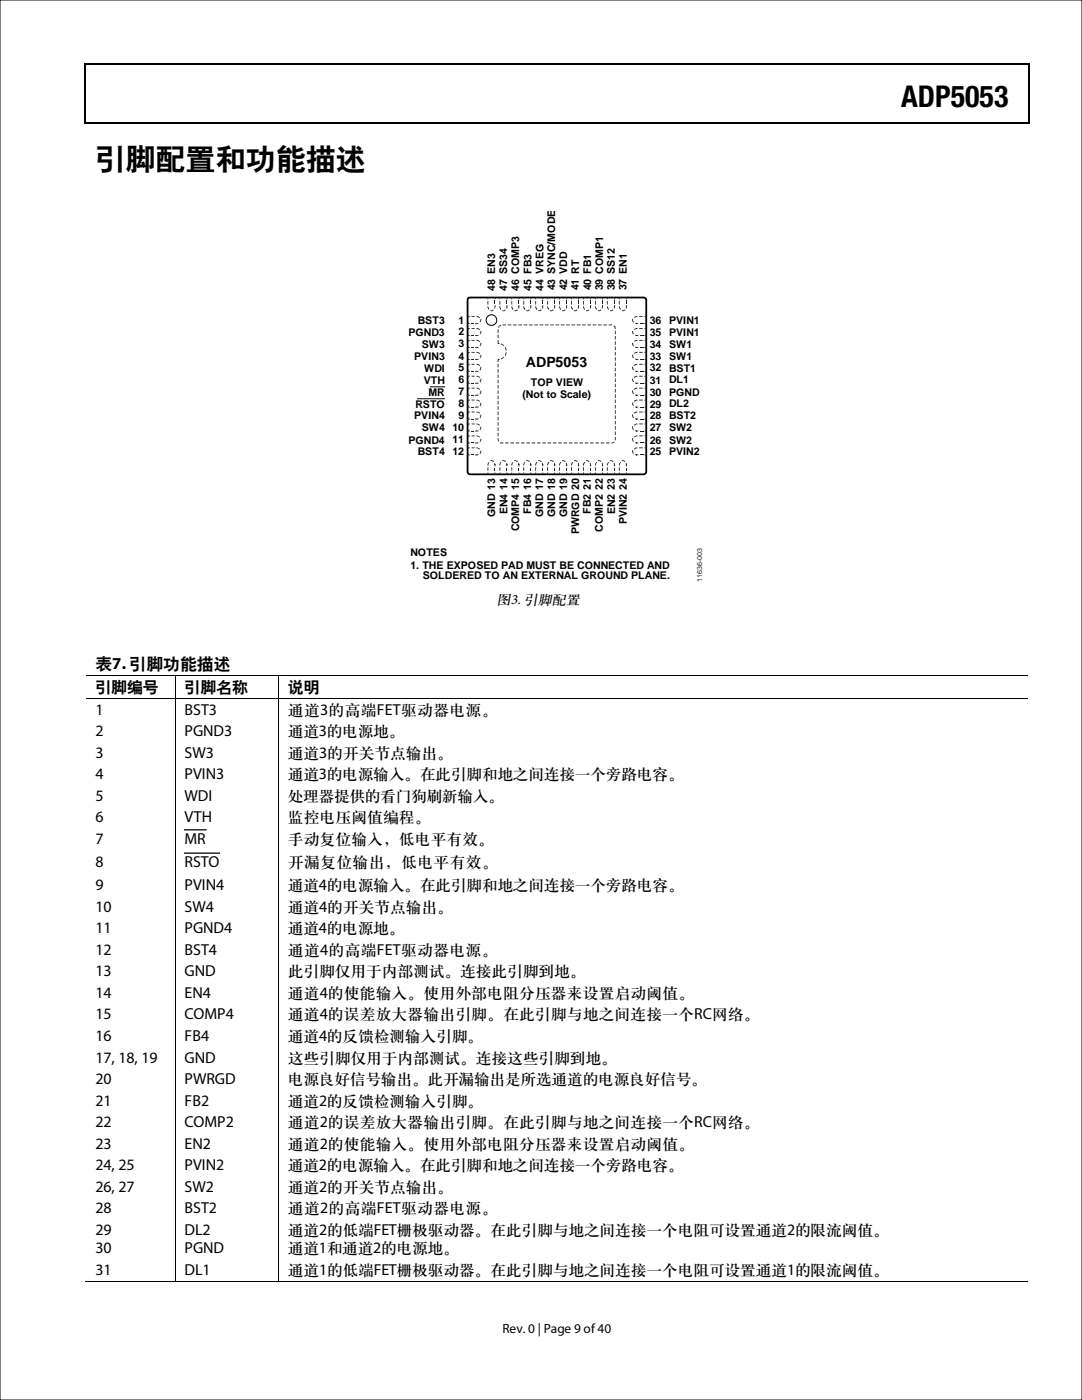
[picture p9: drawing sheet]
<svg xmlns="http://www.w3.org/2000/svg" width="216mm" height="279mm" viewBox="0 0 216 279" stroke-linecap="round" stroke-linejoin="round" font-family="sans-serif">
<path d="M16.9 12.7h.2v1h-.2zM16.9 12.7h.2v.3h-.2zM82.5 12.7h.3v.3h-.3zM205.1 12.7h.3v1h-.3zM205.1 12.7h.3v.3h-.3zM16.9 24.4h.2v.2h-.2zM82.3 24.4h.2v.2h-.2zM205.1 24.4h.3v.2h-.3z" fill="#000"/>
<path d="M17 13.7v10.7M17.1 12.8h65.4M82.8 12.8h122.3M205.2 13.7v10.7M17.1 24.5h188" fill="none" stroke="#000" stroke-width=".25"/>
<path d="M93.4 59.6l.4-.2h34.6l.5 .2v34.8l-.5 .3-34.9-.1-.2-.5z" fill="none" stroke="#000" stroke-width=".35"/>
<g fill="#231f20">
<path d="M98.4 59.3h.5v.4h-.2v-.2h-.3z"/>
<path d="M98.7 60h.2v.6h-.2z"/>
<path d="M98.7 60.9h.2v.3h-.2h.2l-.1 .4-.2-.1 .1-.3h.2h-.2z"/>
<path d="M97.3 59.3h.4v.2h-.3v.2h-.1z"/>
<path d="M100.8 59.3h.4v.4h-.1v-.2h-.3z"/>
<path d="M101.1 60h.1v.6h-.1z"/>
<path d="M101.1 60.9h.1v.3h-.1h.1v.4l-.2-.1 .1-.3h.1h-.1z"/>
<path d="M99.7 59.3h.4v.2h-.3v.2h-.1z"/>
<path d="M103.2 59.3h.4v.4h-.2v-.2h-.2z"/>
<path d="M103.4 60h.2v.6h-.2z"/>
<path d="M103.4 60.9h.2v.3h-.2h.2l-.1 .4-.1-.1v-.3h.2h-.2z"/>
<path d="M102 59.3h.5v.2h-.3v.2h-.2z"/>
<path d="M105.6 59.3h.4v.4h-.2v-.2h-.2z"/>
<path d="M105.8 60h.2v.6h-.2z"/>
<path d="M105.8 60.9h.2v.3h-.2h.2l-.1 .4-.2-.1 .1-.3h.2h-.2z"/>
<path d="M104.4 59.3h.5v.2h-.3v.2h-.2z"/>
<path d="M107.9 59.3h.5v.4h-.2v-.2h-.3z"/>
<path d="M108.2 60h.2v.6h-.2z"/>
<path d="M108.2 60.9h.2v.3h-.2h.2l-.1 .4-.2-.1 .1-.3h.2h-.2z"/>
<path d="M106.8 59.3h.4v.2h-.2v.2h-.2z"/>
<path d="M110.3 59.3h.5v.4h-.2v-.2h-.3z"/>
<path d="M110.6 60h.2v.6h-.2z"/>
<path d="M110.6 60.9h.2v.3h-.2h.2l-.1 .4-.2-.1 .1-.3h.2h-.2z"/>
<path d="M109.2 59.3h.4v.2h-.2v.2h-.2z"/>
<path d="M112.7 59.3h.5v.4h-.2v-.2h-.3z"/>
<path d="M113 60h.2v.6h-.2z"/>
<path d="M113 60.9h.2v.3h-.2h.2l-.1 .4-.2-.1 .1-.3h.2h-.2z"/>
<path d="M111.6 59.3h.4v.2h-.3v.2h-.1z"/>
<path d="M115.1 59.3h.4v.4h-.1v-.2h-.3z"/>
<path d="M115.4 60h.1v.6h-.1z"/>
<path d="M115.4 60.9h.1v.3h-.1h.1v.4l-.2-.1 .1-.3h.1h-.1z"/>
<path d="M114 59.3h.4v.2h-.3v.2h-.1z"/>
<path d="M117.5 59.3h.4v.4h-.2v-.2h-.2z"/>
<path d="M117.7 60h.2v.6h-.2z"/>
<path d="M117.7 60.9h.2v.3h-.2h.2l-.1 .4-.1-.1v-.3h.2h-.2z"/>
<path d="M116.3 59.3h.5v.2h-.3v.2h-.2z"/>
<path d="M119.9 59.3h.4v.4h-.2v-.2h-.2z"/>
<path d="M120.1 60h.2v.6h-.2z"/>
<path d="M120.1 60.9h.2v.3h-.2h.2l-.1 .4-.2-.1 .1-.3h.2h-.2z"/>
<path d="M118.7 59.3h.5v.2h-.3v.2h-.2z"/>
<path d="M122.2 59.3h.5v.4h-.2v-.2h-.3z"/>
<path d="M122.5 60h.2v.6h-.2z"/>
<path d="M122.5 60.9h.2v.3h-.2h.2l-.1 .4-.2-.1 .1-.3h.2h-.2z"/>
<path d="M121.1 59.3h.4v.2h-.2v.2h-.2z"/>
<path d="M124.6 59.3h.5v.4h-.2v-.2h-.3z"/>
<path d="M124.9 60h.2v.6h-.2z"/>
<path d="M124.9 60.9h.2v.3h-.2h.2l-.1 .4-.2-.1 .1-.3h.2h-.2z"/>
<path d="M123.5 59.3h.4v.2h-.2v.2h-.2z"/>
<path d="M98.4 94.6h.3v-.3h.2v.5h-.5z"/>
<path d="M98.7 93.4h.2v.6h-.2z"/>
<path d="M98.6 92.5l.2-.1 .1 .4h-.2l.2-.1v.4h-.2v-.4h.2l-.2 .1z"/>
<path d="M97.3 94.3h.1v.3h.3v.2h-.4z"/>
<path d="M100.8 94.6h.3v-.3h.1v.5h-.4z"/>
<path d="M101.1 93.4h.1v.6h-.1z"/>
<path d="M101 92.5l.2-.1v.4h-.1l.1-.1v.4h-.1v-.4h.1l-.1 .1z"/>
<path d="M99.7 94.3h.1v.3h.3v.2h-.4z"/>
<path d="M103.2 94.6h.2v-.3h.2v.5h-.4z"/>
<path d="M103.4 93.4h.2v.6h-.2z"/>
<path d="M103.4 92.5l.1-.1 .1 .4h-.2l.2-.1v.4h-.2v-.4h.2l-.2 .1z"/>
<path d="M102 94.3h.2v.3h.3v.2h-.5z"/>
<path d="M105.6 94.6h.2v-.3h.2v.5h-.4z"/>
<path d="M105.8 93.4h.2v.6h-.2z"/>
<path d="M105.7 92.5l.2-.1 .1 .4h-.2l.2-.1v.4h-.2v-.4h.2l-.2 .1z"/>
<path d="M104.4 94.3h.2v.3h.3v.2h-.5z"/>
<path d="M107.9 94.6h.3v-.3h.2v.5h-.5z"/>
<path d="M108.2 93.4h.2v.6h-.2z"/>
<path d="M108.1 92.5l.2-.1 .1 .4h-.2l.2-.1v.4h-.2v-.4h.2l-.2 .1z"/>
<path d="M106.8 94.3h.2v.3h.2v.2h-.4z"/>
<path d="M110.3 94.6h.3v-.3h.2v.5h-.5z"/>
<path d="M110.6 93.4h.2v.6h-.2z"/>
<path d="M110.5 92.5l.2-.1 .1 .4h-.2l.2-.1v.4h-.2v-.4h.2l-.2 .1z"/>
<path d="M109.2 94.3h.2v.3h.2v.2h-.4z"/>
<path d="M112.7 94.6h.3v-.3h.2v.5h-.5z"/>
<path d="M113 93.4h.2v.6h-.2z"/>
<path d="M112.9 92.5l.2-.1 .1 .4h-.2l.2-.1v.4h-.2v-.4h.2l-.2 .1z"/>
<path d="M111.6 94.3h.1v.3h.3v.2h-.4z"/>
<path d="M115.1 94.6h.3v-.3h.1v.5h-.4z"/>
<path d="M115.4 93.4h.1v.6h-.1z"/>
<path d="M115.3 92.5l.2-.1v.4h-.1l.1-.1v.4h-.1v-.4h.1l-.1 .1z"/>
<path d="M114 94.3h.1v.3h.3v.2h-.4z"/>
<path d="M117.5 94.6h.2v-.3h.2v.5h-.4z"/>
<path d="M117.7 93.4h.2v.6h-.2z"/>
<path d="M117.7 92.5l.1-.1 .1 .4h-.2l.2-.1v.4h-.2v-.4h.2l-.2 .1z"/>
<path d="M116.3 94.3h.2v.3h.3v.2h-.5z"/>
<path d="M119.9 94.6h.2v-.3h.2v.5h-.4z"/>
<path d="M120.1 93.4h.2v.6h-.2z"/>
<path d="M120 92.5l.2-.1 .1 .4h-.2l.2-.1v.4h-.2v-.4h.2l-.2 .1z"/>
<path d="M118.7 94.3h.2v.3h.3v.2h-.5z"/>
<path d="M122.2 94.6h.3v-.3h.2v.5h-.5z"/>
<path d="M122.5 93.4h.2v.6h-.2z"/>
<path d="M122.4 92.5l.2-.1 .1 .4h-.2l.2-.1v.4h-.2v-.4h.2l-.2 .1z"/>
<path d="M121.1 94.3h.2v.3h.2v.2h-.4z"/>
<path d="M124.6 94.6h.3v-.3h.2v.5h-.5z"/>
<path d="M124.9 93.4h.2v.6h-.2z"/>
<path d="M124.8 92.5l.2-.1 .1 .4h-.2l.2-.1v.4h-.2v-.4h.2l-.2 .1z"/>
<path d="M123.5 94.3h.2v.3h.2v.2h-.4z"/>
<path d="M128.6 64.5h.3v-.3h.1v.5h-.4z"/>
<path d="M127.7 64.5h.6v.2h-.6z"/>
<path d="M126.7 64.4l.4 .1-.1 .2v-.2h.4v.2h-.4l.1-.2v.2l-.4-.1z"/>
<path d="M128.6 63.1h.4v.4h-.1v-.2h-.3z"/>
<path d="M128.6 66.9h.3v-.3h.1v.5h-.4z"/>
<path d="M127.7 66.9h.6v.2h-.6z"/>
<path d="M126.7 66.8l.4 .1-.1 .2v-.2h.4v.2h-.4l.1-.2v.2l-.2-.1z"/>
<path d="M128.6 65.5h.4v.4h-.1v-.3h-.3z"/>
<path d="M128.6 69.3h.3v-.3h.1v.4h-.4z"/>
<path d="M127.7 69.3h.6v.1h-.6z"/>
<path d="M126.7 69.2l.4 .1-.1 .1v-.1h.4v.1h-.4l.1-.1v.1h-.2z"/>
<path d="M128.6 67.8h.4v.5h-.1v-.3h-.3z"/>
<path d="M128.6 71.6h.3v-.2h.1v.4h-.4z"/>
<path d="M127.7 71.6h.6v.2h-.6z"/>
<path d="M126.7 71.6h.4l-.1 .2v-.2h.4v.2h-.4l.1-.2v.2h-.2z"/>
<path d="M128.6 70.2h.4v.5h-.1v-.3h-.3z"/>
<path d="M128.6 74h.3v-.2h.1v.4h-.4z"/>
<path d="M127.7 74h.6v.2h-.6z"/>
<path d="M126.7 73.9l.4 .1-.1 .2v-.2h.4v.2h-.4l.1-.2v.2h-.2z"/>
<path d="M128.6 72.6h.4v.5h-.1v-.3h-.3z"/>
<path d="M128.6 76.4h.3v-.3h.1v.5h-.4z"/>
<path d="M127.7 76.4h.6v.2h-.6z"/>
<path d="M126.7 76.3l.4 .1-.1 .2v-.2h.4v.2h-.4l.1-.2v.2h-.2z"/>
<path d="M128.6 75h.4v.4h-.1v-.2h-.3z"/>
<path d="M128.6 78.8h.3v-.3h.1v.5h-.4z"/>
<path d="M127.7 78.8h.6v.2h-.6z"/>
<path d="M126.7 78.7l.4 .1-.1 .2v-.2h.4v.2h-.4l.1-.2v.2h-.2z"/>
<path d="M128.6 77.4h.4v.4h-.1v-.2h-.3z"/>
<path d="M128.6 81.2h.3v-.3h.1v.4h-.4z"/>
<path d="M127.7 81.2h.6v.1h-.6z"/>
<path d="M126.7 81.1l.4 .1-.1 .1v-.1h.4v.1h-.4l.1-.1v.1h-.2z"/>
<path d="M128.6 79.8h.4v.4h-.1v-.3h-.3z"/>
<path d="M128.6 83.5h.3v-.2h.1v.4h-.4z"/>
<path d="M127.7 83.5h.6v.2h-.6z"/>
<path d="M126.7 83.5h.4l-.1 .2v-.2h.4v.2h-.4l.1-.2v.2h-.2z"/>
<path d="M128.6 82.1h.4v.5h-.1v-.3h-.3z"/>
<path d="M128.6 85.9h.3v-.2h.1v.4h-.4z"/>
<path d="M127.7 85.9h.6v.2h-.6z"/>
<path d="M126.7 85.8l.4 .1-.1 .2v-.2h.4v.2h-.4l.1-.2v.2h-.2z"/>
<path d="M128.6 84.5h.4v.5h-.1v-.3h-.3z"/>
<path d="M128.6 88.3h.3v-.3h.1v.5h-.4z"/>
<path d="M127.7 88.3h.6v.2h-.6z"/>
<path d="M126.7 88.2l.4 .1-.1 .2v-.2h.4v.2h-.4l.1-.2v.2h-.2z"/>
<path d="M128.6 86.9h.4v.4h-.1v-.2h-.3z"/>
<path d="M128.6 90.7h.3v-.3h.1v.5h-.4z"/>
<path d="M127.7 90.7h.6v.2h-.6z"/>
<path d="M126.7 90.6l.4 .1-.1 .2v-.2h.4v.2h-.4l.1-.2v.2h-.2z"/>
<path d="M128.6 89.3h.4v.4h-.1v-.2h-.3z"/>
<path d="M93.3 64.2h.2v.3h.2v.2h-.4z"/>
<path d="M94 64.5h.5v.2h-.5z"/>
<path d="M94.8 64.5h.4v.2v-.2l.2-.1 .1 .2-.3 .1v-.2v.2h-.4z"/>
<path d="M93.3 63.1h.4v.2h-.2v.2h-.2z"/>
<path d="M93.3 66.6h.2v.3h.2v.2h-.4z"/>
<path d="M94 66.9h.5v.2h-.5z"/>
<path d="M94.8 66.9h.4v.2v-.2l.2-.1 .1 .2-.3 .1v-.2v.2h-.4z"/>
<path d="M93.3 65.5h.4v.1h-.2v.3h-.2z"/>
<path d="M93.3 69h.2v.3h.2v.1h-.4z"/>
<path d="M94 69.3h.5v.1h-.5z"/>
<path d="M94.8 69.3h.4v.1v-.1l.2-.1 .1 .1-.3 .1v-.1v.1h-.4z"/>
<path d="M93.3 67.8h.4v.2h-.2v.3h-.2z"/>
<path d="M93.3 71.4h.2v.2h.2v.2h-.4z"/>
<path d="M94 71.6h.5v.2h-.5z"/>
<path d="M94.8 71.6h.4v.2v-.2h.2l.1 .1-.3 .1v-.2v.2h-.4z"/>
<path d="M93.3 70.2h.4v.2h-.2v.3h-.2z"/>
<path d="M93.3 73.8h.2v.2h.2v.2h-.4z"/>
<path d="M94 74h.5v.2h-.5z"/>
<path d="M94.8 74h.4v.2v-.2l.2-.1 .1 .2-.3 .1v-.2v.2h-.4z"/>
<path d="M93.3 72.6h.4v.2h-.2v.3h-.2z"/>
<path d="M93.3 76.1h.2v.3h.2v.2h-.4z"/>
<path d="M94 76.4h.5v.2h-.5z"/>
<path d="M94.8 76.4h.4v.2v-.2l.2-.1 .1 .2-.3 .1v-.2v.2h-.4z"/>
<path d="M93.3 75h.4v.2h-.2v.2h-.2z"/>
<path d="M93.3 78.5h.2v.3h.2v.2h-.4z"/>
<path d="M94 78.8h.5v.2h-.5z"/>
<path d="M94.8 78.8h.4v.2v-.2l.2-.1 .1 .2-.3 .1v-.2v.2h-.4z"/>
<path d="M93.3 77.4h.4v.2h-.2v.2h-.2z"/>
<path d="M93.3 80.9h.2v.3h.2v.1h-.4z"/>
<path d="M94 81.2h.5v.1h-.5z"/>
<path d="M94.8 81.2h.4v.1v-.1l.2-.1 .1 .2h-.3v-.1v.1h-.4z"/>
<path d="M93.3 79.8h.4v.1h-.2v.3h-.2z"/>
<path d="M93.3 83.3h.2v.2h.2v.2h-.4z"/>
<path d="M94 83.5h.5v.2h-.5z"/>
<path d="M94.8 83.5h.4v.2v-.2h.2l.1 .1-.3 .1v-.2v.2h-.4z"/>
<path d="M93.3 82.1h.4v.2h-.2v.3h-.2z"/>
<path d="M93.3 85.7h.2v.2h.2v.2h-.4z"/>
<path d="M94 85.9h.5v.2h-.5z"/>
<path d="M94.8 85.9h.4v.2v-.2l.2-.1 .1 .2-.3 .1v-.2v.2h-.4z"/>
<path d="M93.3 84.5h.4v.2h-.2v.3h-.2z"/>
<path d="M93.3 88h.2v.3h.2v.2h-.4z"/>
<path d="M94 88.3h.5v.2h-.5z"/>
<path d="M94.8 88.3h.4v.2v-.2l.2-.1 .1 .2-.3 .1v-.2v.2h-.4z"/>
<path d="M93.3 86.9h.4v.2h-.2v.2h-.2z"/>
<path d="M93.3 90.4h.2v.3h.2v.2h-.4z"/>
<path d="M94 90.7h.5v.2h-.5z"/>
<path d="M94.8 90.7h.4v.2v-.2l.2-.1 .1 .2-.3 .1v-.2v.2h-.4z"/>
<path d="M93.3 89.3h.4v.2h-.2v.2h-.2z"/>
<path d="M97.3 60.1v.7h.1v-.7zM97.3 61.1l.2 .7 .1-.1-.2-.5v-.1zM97.8 62l.4 .1 .3-.3h-.1z"/>
<path d="M99.7 60.1v.7h.1v-.7zM99.7 61.1l.2 .7 .1-.1-.3-.5 .1-.1zM100.3 61.9l-.1 .1 .2 .1 .5-.3h-.1z"/>
<path d="M102 60.1v.7h.2v-.7zM102 61.1l.3 .7 .2-.1-.4-.5 .1-.1zM102.6 62l.4 .1 .4-.3h-.2z"/>
<path d="M104.4 60.1v.7h.2v-.7zM104.4 61.1l.3 .7 .2-.1-.4-.5 .1-.1zM105 61.9l-.1 .1 .3 .1 .5-.3h-.1z"/>
<path d="M106.8 60.1v.7h.2v-.7zM106.8 61.1l.3 .7 .1-.1-.3-.5 .1-.1zM107.4 61.9l-.1 .1 .3 .1 .5-.3h-.2z"/>
<path d="M109.2 60.1v.7h.2v-.7zM109.2 61.1l.2 .7 .2-.1-.3-.5 .1-.1zM109.8 61.9l-.1 .1 .3 .1 .5-.3h-.2z"/>
<path d="M111.6 60.1v.7h.1v-.7zM111.6 61.1l.2 .7 .2-.1-.3-.5v-.1zM112.1 62l.4 .1 .4-.3h-.2z"/>
<path d="M114 60.1v.7h.1v-.7zM114 61.1l.2 .7 .2-.1-.4-.5 .1-.1zM114.5 62l.4 .1 .4-.3h-.2z"/>
<path d="M116.3 60.1v.7h.2v-.7zM116.3 61.1l.3 .7 .2-.1-.4-.5 .1-.1zM117 61.9l-.1 .1 .2 .1 .6-.3h-.2z"/>
<path d="M118.7 60.1v.7h.2v-.7zM118.7 61.1l.3 .7 .2-.1-.4-.5 .1-.1zM119.3 61.9l-.1 .1 .3 .1 .5-.3h-.1z"/>
<path d="M121.1 60.1v.7h.2v-.7zM121.1 61.1l.3 .7 .1-.1-.3-.5 .1-.1zM121.7 61.9l.2 .2 .5-.3h-.2z"/>
<path d="M123.5 60.1v.7h.2v-.7zM123.5 61.1l.2 .7 .2-.1-.3-.5 .1-.1zM124.1 61.9l.2 .2 .5-.3h-.2z"/>
<path d="M97.3 93.3v.7h.1v-.7zM97.5 92.2l-.2 .7h.1zM97.8 91.9l.6 .3 .2-.1-.4-.2z"/>
<path d="M99.7 93.3v.7h.1v-.7zM99.9 92.2l-.2 .7h.1zM100.2 91.9l.6 .3 .2-.1-.4-.2z"/>
<path d="M102 93.3v.7h.2v-.7zM102.3 92.2l-.3 .7h.2zM102.6 91.9l.6 .3 .2-.1-.4-.2z"/>
<path d="M104.4 93.3v.7h.2v-.7zM104.7 92.2l-.3 .7h.2zM104.9 91.9l.7 .3 .1-.1-.3-.2z"/>
<path d="M106.8 93.3v.7h.2v-.7zM107.1 92.2l-.3 .7h.2l-.1-.1 .3-.5zM107.3 91.9l.6 .3 .2-.1-.3-.2z"/>
<path d="M109.2 93.3v.7h.2v-.7zM109.4 92.2l-.2 .7h.2l-.1-.1 .3-.5zM109.7 91.9l.6 .3 .2-.1-.3-.2z"/>
<path d="M111.6 93.3v.7h.1v-.7zM111.8 92.2l-.2 .7h.1v-.1l.3-.5zM112.1 91.9l.6 .3 .2-.1-.4-.2z"/>
<path d="M114 93.3v.7h.1v-.7zM114.2 92.2l-.2 .7h.1l-.1-.1 .4-.5zM114.5 91.9l.6 .3 .2-.1-.4-.2z"/>
<path d="M116.3 93.3v.7h.2v-.7zM116.6 92.2l-.3 .7h.2l-.1-.1 .4-.5zM116.9 91.9l.6 .3 .2-.1-.4-.2z"/>
<path d="M118.7 93.3v.7h.2v-.7zM119 92.2l-.3 .7h.2l-.1-.1 .4-.5zM119.2 91.9l.7 .3 .1-.1-.3-.2z"/>
<path d="M121.1 93.3v.7h.2v-.7zM121.4 92.2l-.3 .7h.2l-.1-.1 .3-.5zM121.6 91.9l.6 .3 .2-.1-.3-.2z"/>
<path d="M123.5 93.3v.7h.2v-.7zM123.7 92.2l-.2 .7h.2l-.1-.1 .3-.5zM124 91.9l.6 .3 .2-.1-.3-.2z"/>
<path d="M127.5 63.1v.2h.7v-.2zM126.5 63.3h.7v-.2zM126.2 63.6v.5l.2 .3v-.7z"/>
<path d="M127.5 65.5v.1h.7v-.1zM126.5 65.7l.7-.1v-.1zM126.2 66v.4l.2 .4v-.7z"/>
<path d="M127.5 67.8v.2h.7v-.2zM126.5 68.1l.7-.1v-.2zM126.2 68.4v.4l.2 .4v-.7z"/>
<path d="M127.5 70.2v.2h.7v-.2zM126.5 70.5l.7-.1v-.2zM126.2 70.8v.4l.2 .4v-.8z"/>
<path d="M127.5 72.6v.2h.7v-.2zM126.5 72.9l.1 .2 .5-.4 .1 .1v-.2zM126.2 73.1v.5l.2 .3v-.7z"/>
<path d="M127.5 75v.2h.7v-.2zM126.5 75.3l.1 .1 .5-.3 .1 .1v-.2zM126.2 75.5v.5l.2 .3v-.7z"/>
<path d="M127.5 77.4v.2h.7v-.2zM126.5 77.6l.1 .2 .5-.3 .1 .1v-.2zM126.2 77.9v.4l.2 .4v-.7z"/>
<path d="M127.5 79.8v.1h.7v-.1zM126.5 80l.1 .2 .5-.4 .1 .1v-.1zM126.2 80.3v.4l.2 .4v-.7z"/>
<path d="M127.5 82.1v.2h.7v-.2zM126.5 82.4l.1 .2 .5-.4 .1 .1v-.2zM126.2 82.7v.4l.2 .4v-.7z"/>
<path d="M127.5 84.5v.2h.7v-.2zM126.5 84.8l.1 .2 .5-.4 .1 .1v-.2zM126.2 85v.5l.2 .3v-.7z"/>
<path d="M127.5 86.9v.2h.7v-.2zM126.5 87.2l.1 .1 .5-.3 .1 .1v-.2zM126.2 87.4v.5l.2 .3v-.7z"/>
<path d="M127.5 89.3v.2h.7v-.2zM126.5 89.5l.1 .2 .5-.3 .1 .1v-.2zM126.2 89.8v.5l.2 .3v-.7z"/>
<path d="M94.1 63.1v.2h.6v-.2zM95.1 63.1v.2l.1-.1 .5 .3 .1-.2-.2-.1zM95.9 63.7l-.2 .5 .2 .1 .1-.7z"/>
<path d="M94.1 65.5v.1h.6v-.1zM95.1 65.5v.1h.1l.5 .3 .1-.2-.2-.1zM95.9 66.1l-.2 .5 .2 .1 .1-.7z"/>
<path d="M94.1 67.8v.2h.6v-.2zM95.1 67.8v.2l.1-.1 .5 .4 .1-.2-.2-.1zM95.9 68.5l-.2 .5 .2 .1 .1-.7z"/>
<path d="M94.1 70.2v.2h.6v-.2zM95.1 70.2v.2l.1-.1 .5 .4 .1-.2-.2-.2zM95.9 70.8l-.2 .6 .2 .1 .1-.7z"/>
<path d="M94.1 72.6v.2h.6v-.2zM95.1 72.6v.2l.1-.1 .5 .4 .1-.2-.2-.2zM95.9 73.2l-.2 .6 .2 .1 .1-.8z"/>
<path d="M94.1 75v.2h.6v-.2zM95.1 75v.2l.1-.1 .5 .3 .1-.1-.2-.2zM95.9 75.6l-.2 .5 .2 .2 .1-.8z"/>
<path d="M94.1 77.4v.2h.6v-.2zM95.1 77.4v.2l.1-.1 .5 .3 .1-.2-.2-.1zM95.9 78l-.2 .5 .2 .2 .1-.8z"/>
<path d="M94.1 79.8v.1h.6v-.1zM95.1 79.8v.1l.1-.1 .5 .4 .1-.2zM95.9 80.4l-.2 .5 .2 .2 .1-.5v-.2z"/>
<path d="M94.1 82.1v.2h.6v-.2zM95.1 82.1v.2l.1-.1 .5 .4 .1-.2zM95.9 82.8l-.2 .5 .2 .2 .1-.6v-.1z"/>
<path d="M94.1 84.5v.2h.6v-.2zM95.1 84.5v.2l.1-.1 .5 .4 .1-.2zM95.9 85.1l-.2 .6 .2 .1 .1-.5v-.2z"/>
<path d="M94.1 86.9v.2h.6v-.2zM95.1 86.9v.2l.1-.1 .5 .3 .1-.1zM95.9 87.6l-.2 .4 .2 .2 .1-.7z"/>
<path d="M94.1 89.3v.2h.6v-.2zM95.1 89.3v.2l.1-.1 .5 .3 .1-.2zM95.9 90l-.2 .4 .2 .2 .1-.7z"/>
<path d="M99.3 67.8v.8h.4v-.1l-.3 .1 .1-.8zM100 68.6l-.1 .1 .6 .4 .1-.1zM100.7 69.3l.2 .7h.2l-.2-.7zM100.9 70.3l-.2 .6 .2 .1 .2-.7zM99.9 71.6l.1 .1 .6-.4-.1-.1zM99.4 71.6l-.1 .7h.2l-.1-.6 .3 .1v-.2zM99.3 72.6v.7h.2v-.7zM99.3 73.7v.7h.2v-.7zM99.3 74.7v.7h.2v-.7zM99.3 75.8v.7h.2v-.7zM99.3 76.8v.8h.2v-.8zM99.3 77.9v.7h.2v-.7zM99.3 79v.7h.2v-.7zM99.3 80v.7h.2v-.7zM99.3 81.1v.7h.2v-.7zM99.3 82.1v.7h.2v-.7zM99.3 83.2v.7h.2v-.7zM99.3 84.3v.7h.2v-.7zM99.3 85.3v.7h.2v-.7zM99.3 86.4v.7h.2v-.7zM99.3 87.4l.2 .7v-.7zM99.8 88.2l-.1 .2 .2 .1h.5v-.2zM100.8 88.3v.2h.7v-.2zM101.9 88.3v.2h.7v-.2zM102.9 88.3v.2h.7v-.2zM104 88.3v.2h.7v-.2zM105 88.3v.2h.7v-.2zM106.1 88.3v.2h.7v-.2zM107.2 88.3v.2h.7v-.2zM108.2 88.3v.2h.7v-.2zM109.3 88.3v.2h.7v-.2zM110.3 88.3v.2h.7v-.2zM111.4 88.3v.2h.7v-.2zM112.5 88.3v.2h.7v-.2zM113.5 88.3v.2h.7v-.2zM114.6 88.3v.2h.7v-.2zM115.6 88.3v.2h.7v-.2zM116.7 88.3v.2h.7v-.2zM117.7 88.3v.2h.8v-.2zM118.8 88.3v.2h.7v-.2zM119.9 88.3v.2h.7v-.2zM120.9 88.3v.2h.7v-.2zM122 88.3v.2h.3l.4-.3zM122.7 87.2v.7h.2v-.7zM122.7 86.1v.7h.2v-.7zM122.7 85v.8h.2v-.8zM122.7 84v.7h.2v-.7zM122.7 82.9v.7h.2v-.7zM122.7 81.9v.7h.2v-.7zM122.7 80.8v.7h.2v-.7zM122.7 79.8v.7h.2v-.7zM122.7 78.7v.7h.2v-.7zM122.7 77.6v.7h.2v-.7zM122.7 76.6v.7h.2v-.7zM122.7 75.5v.7h.2v-.7zM122.7 74.5v.7h.2v-.7zM122.7 73.4v.7h.2v-.7zM122.7 72.3v.8h.2v-.8zM122.7 71.3v.7h.2v-.7zM122.7 70.2v.7h.2v-.7zM122.7 69.2v.7h.2v-.7zM122.7 68.1v.7h.2v-.7zM122.7 67.1v.7h.2v-.7zM122.7 66v.7h.2v-.7zM122.6 64.9l-.2 .2 .3 .5h.2zM121.5 64.8v.1h.7v-.1zM120.4 64.8v.1h.7v-.1zM119.3 64.8v.1h.7v-.1zM118.3 64.8v.1h.7v-.1zM117.2 64.8v.1h.7v-.1zM116.2 64.8v.1h.7v-.1zM115.1 64.8v.1h.7v-.1zM114 64.8v.1h.7v-.1zM113 64.8v.1h.7v-.1zM111.9 64.8v.1h.7v-.1zM110.9 64.8v.1h.7v-.1zM109.8 64.8v.1h.7v-.1zM108.7 64.8v.1h.7v-.1zM107.7 64.8v.1h.7v-.1zM106.6 64.8v.1h.7v-.1zM105.6 64.8v.1h.7v-.1zM104.5 64.8v.1h.7v-.1zM103.4 64.8v.1h.8v-.1zM102.4 64.8v.1h.7v-.1zM101.3 64.8v.1h.7v-.1zM100.3 64.8v.1h.7v-.1zM99.7 64.9l-.3 .5 .6-.4-.1-.2zM99.3 65.7v.7h.2v-.7zM99.3 66.8v.7h.2v-.7z"/>
</g>
<g fill="none" stroke="#000" stroke-width=".2">
<path d="M17.1 134.9h17.7M17.1 139.4h17.7M34.9 135v4.3M34.9 139.5v116.1M35 134.9h20.5M35 139.4h20.5M55.6 135v4.3M55.6 139.5v116.1M55.7 134.9h149.4M55.7 139.4h149.4M16.9 255.7h17.9M35 255.7h20.5"/>
<path d="M55.7 255.7h149.4"/>
<circle cx="98.1" cy="63.9" r="1.06"/>
</g>
<path d="M83.2 79.6h5.6M85.8 77.2h3" fill="none" stroke="#010101" stroke-width=".2"/>
<path d="M34.8 134.8h.2v.2h-.2zM34.8 139.3h.2v.2h-.2zM55.5 134.8h.2v.2h-.2zM55.5 139.3h.2v.2h-.2zM34.8 255.6h.2v.2h-.2zM55.5 255.6h.2v.2h-.2z" fill="#000"/>
<path d="M36.8 165.6h4.3M36.8 170.3h7" fill="none" stroke="#000" stroke-width=".25"/>
<path d="M0 0h215.9v279.4h-215.9z" fill="none" stroke="#090204" stroke-width=".2"/>
<g font-size="6">
<text x="179.8" y="21.3">ADP5053</text>
<text x="19" y="33.6">引脚配置和功能描述</text>
</g>
<text font-size="3.3" x="19" y="133.6">表7. 引脚功能描述</text>
<g font-size="3.2">
<text x="19" y="138.1">引脚编号</text>
<text x="19" y="142.6">1</text>
<text x="36.8" y="138.1">引脚名称</text>
<text x="36.8" y="142.6">BST3</text>
<text x="57.4" y="138.1">说明</text>
<text x="57.4" y="142.6">通道3的高端FET驱动器电源。</text>
<text x="19" y="146.9">2</text>
<text x="36.8" y="146.9">PGND3</text>
<text x="57.4" y="146.9">通道3的电源地。</text>
<text x="19" y="151.2">3</text>
<text x="19" y="155.5">4</text>
<text x="36.8" y="151.2">SW3</text>
<text x="36.8" y="155.5">PVIN3</text>
<text x="57.4" y="151.2">通道3的开关节点输出。</text>
<text x="57.4" y="155.5">通道3的电源输入。在此引脚和地之间连接一个旁路电容。</text>
<text x="19" y="159.8">5</text>
<text x="36.8" y="159.8">WDI</text>
<text x="57.4" y="159.8">处理器提供的看门狗刷新输入。</text>
<text x="19" y="164.1">6</text>
<text x="36.8" y="164.1">VTH</text>
<text x="57.4" y="164.1">监控电压阈值编程。</text>
<text x="19" y="168.4">7</text>
<text x="19" y="173.1">8</text>
<text x="36.8" y="168.4">MR</text>
<text x="36.8" y="173.1">RSTO</text>
<text x="57.4" y="168.4">手动复位输入，低电平有效。</text>
<text x="57.4" y="173.1">开漏复位输出，低电平有效。</text>
<text x="19" y="177.7">9</text>
<text x="36.8" y="177.7">PVIN4</text>
<text x="57.4" y="177.7">通道4的电源输入。在此引脚和地之间连接一个旁路电容。</text>
<text x="19" y="182">10</text>
<text x="36.8" y="182">SW4</text>
<text x="57.4" y="182">通道4的开关节点输出。</text>
<text x="19" y="186.3">11</text>
<text x="19" y="190.6">12</text>
<text x="36.8" y="186.3">PGND4</text>
<text x="36.8" y="190.6">BST4</text>
<text x="57.4" y="186.3">通道4的电源地。</text>
<text x="57.4" y="190.6">通道4的高端FET驱动器电源。</text>
<text x="19" y="194.9">13</text>
<text x="36.8" y="194.9">GND</text>
<text x="57.4" y="194.9">此引脚仅用于内部测试。连接此引脚到地。</text>
<text x="19" y="199.2">14</text>
<text x="19" y="203.5">15</text>
<text x="36.8" y="199.2">EN4</text>
<text x="36.8" y="203.5">COMP4</text>
<text x="57.4" y="203.5">通道4的误差放大器输出引脚。在此引脚与地之间连接一个RC网络。</text>
<text x="57.4" y="199.2">通道4的使能输入。使用外部电阻分压器来设置启动阈值。</text>
<text x="19" y="207.8">16</text>
<text x="36.8" y="207.8">FB4</text>
<text x="57.4" y="207.8">通道4的反馈检测输入引脚。</text>
<text x="19" y="212">17, 18, 19</text>
<text x="36.8" y="212">GND</text>
<text x="57.4" y="212">这些引脚仅用于内部测试。连接这些引脚到地。</text>
<text x="19" y="216.4">20</text>
<text x="19" y="220.6">21</text>
<text x="36.8" y="216.4">PWRGD</text>
<text x="36.8" y="220.6">FB2</text>
<text x="57.4" y="216.4">电源良好信号输出。此开漏输出是所选通道的电源良好信号。</text>
<text x="57.4" y="220.6">通道2的反馈检测输入引脚。</text>
<text x="19" y="225">22</text>
<text x="36.8" y="225">COMP2</text>
<text x="57.4" y="225">通道2的误差放大器输出引脚。在此引脚与地之间连接一个RC网络。</text>
<text x="19" y="229.2">23</text>
<text x="19" y="233.6">24, 25</text>
<text x="36.8" y="229.2">EN2</text>
<text x="36.8" y="233.6">PVIN2</text>
<text x="57.4" y="233.6">通道2的电源输入。在此引脚和地之间连接一个旁路电容。</text>
<text x="57.4" y="229.2">通道2的使能输入。使用外部电阻分压器来设置启动阈值。</text>
<text x="19" y="237.8">26, 27</text>
<text x="36.8" y="237.8">SW2</text>
<text x="57.4" y="237.8">通道2的开关节点输出。</text>
<text x="19" y="242.1">28</text>
<text x="36.8" y="242.1">BST2</text>
<text x="57.4" y="242.1">通道2的高端FET驱动器电源。</text>
<text x="19" y="246.4">29</text>
<text x="19" y="250.1">30</text>
<text x="36.8" y="246.4">DL2</text>
<text x="36.8" y="250.1">PGND</text>
<text x="57.4" y="246.4">通道2的低端FET栅极驱动器。在此引脚与地之间连接一个电阻可设置通道2的限流阈值。</text>
<text x="57.4" y="250.1">通道1和通道2的电源地。</text>
<text x="19" y="254.4">31</text>
<text x="36.8" y="254.4">DL1</text>
<text x="57.4" y="254.4">通道1的低端FET栅极驱动器。在此引脚与地之间连接一个电阻可设置通道1的限流阈值。</text>
</g>
<text font-size="2.9" x="99.1" y="120.5">图3. 引脚配置</text>
<text font-size="2.8" x="105" y="73.3">ADP5053</text>
<text font-size="2.7" x="100.2" y="266">Rev. 0 | Page 9 of 40</text>
<g font-size="2.1">
<text x="98.8" y="58" transform="rotate(-90 98.8 58)">48 EN3</text>
<text x="101.2" y="58" transform="rotate(-90 101.2 58)">47 SS34</text>
<text x="103.6" y="58" transform="rotate(-90 103.6 58)">46 COMP3</text>
<text x="106.1" y="58" transform="rotate(-90 106.1 58)">45 FB3</text>
<text x="108.5" y="58" transform="rotate(-90 108.5 58)">44 VREG</text>
<text x="110.8" y="58" transform="rotate(-90 110.8 58)">43 SYNC/MODE</text>
<text x="113.2" y="58" transform="rotate(-90 113.2 58)">42 VDD</text>
<text x="115.5" y="57.9" transform="rotate(-90 115.5 57.9)">41 RT</text>
<text x="118" y="58" transform="rotate(-90 118 58)">40 FB1</text>
<text x="120.3" y="57.9" transform="rotate(-90 120.3 57.9)">39 COMP1</text>
<text x="122.7" y="58" transform="rotate(-90 122.7 58)">38 SS12</text>
<text x="125" y="57.9" transform="rotate(-90 125 57.9)">37 EN1</text>
<text x="83.4" y="64.7">BST3</text>
<text x="91.5" y="64.6">1</text>
<text x="129.6" y="64.6">36</text>
<text x="133.5" y="64.6">PVIN1</text>
<text x="81.5" y="67.1">PGND3</text>
<text x="82.7" y="71.9">PVIN3</text>
<text x="84.2" y="69.5">SW3</text>
<text x="91.5" y="66.9">2</text>
<text x="91.5" y="69.3">3</text>
<text x="91.5" y="71.8">4</text>
<text x="129.6" y="71.8">33</text>
<text x="129.6" y="69.4">34</text>
<text x="129.6" y="67">35</text>
<text x="133.5" y="67">PVIN1</text>
<text x="133.5" y="69.4">SW1</text>
<text x="133.5" y="71.8">SW1</text>
<text x="84.5" y="76.6">VTH</text>
<text x="84.7" y="74.2">WDI</text>
<text x="91.5" y="74.1">5</text>
<text x="91.5" y="76.5">6</text>
<text x="105.9" y="77">TOP VIEW</text>
<text x="129.6" y="76.6">31</text>
<text x="129.6" y="74.1">32</text>
<text x="133.5" y="74.2">BST1</text>
<text x="133.5" y="76.5">DL1</text>
<text x="82.7" y="83.7">PVIN4</text>
<text x="91.5" y="81.3">8</text>
<text x="91.5" y="83.7">9</text>
<text x="91.5" y="78.9">7</text>
<text x="104.3" y="79.5">(Not to Scale)</text>
<text x="129.6" y="83.7">28</text>
<text x="129.6" y="81.4">29</text>
<text x="129.6" y="79">30</text>
<text x="133.5" y="81.3">DL2</text>
<text x="133.5" y="83.7">BST2</text>
<text x="133.5" y="79">PGND</text>
<text x="81.5" y="88.6">PGND4</text>
<text x="84.2" y="86.1">SW4</text>
<text x="90.3" y="86">10</text>
<text x="90.3" y="88.5">11</text>
<text x="129.6" y="88.5">26</text>
<text x="129.6" y="86.1">27</text>
<text x="133.5" y="86.1">SW2</text>
<text x="133.5" y="88.5">SW2</text>
<text x="83.4" y="90.9">BST4</text>
<text x="90.3" y="90.8">12</text>
<text x="129.6" y="90.8">25</text>
<text x="133.5" y="90.9">PVIN2</text>
<text x="101.2" y="97.7" transform="rotate(-90 101.2 97.7)">14</text>
<text x="103.6" y="97.7" transform="rotate(-90 103.6 97.7)">15</text>
<text x="106" y="97.7" transform="rotate(-90 106 97.7)">16</text>
<text x="117.9" y="97.7" transform="rotate(-90 117.9 97.7)">21</text>
<text x="120.3" y="97.7" transform="rotate(-90 120.3 97.7)">22</text>
<text x="122.7" y="97.7" transform="rotate(-90 122.7 97.7)">23</text>
<text x="125.1" y="97.7" transform="rotate(-90 125.1 97.7)">24</text>
<text x="98.8" y="103.2" transform="rotate(-90 98.8 103.2)">GND 13</text>
<text x="101.2" y="102.7" transform="rotate(-90 101.2 102.7)">EN4</text>
<text x="103.6" y="106.1" transform="rotate(-90 103.6 106.1)">COMP4</text>
<text x="106" y="102.5" transform="rotate(-90 106 102.5)">FB4</text>
<text x="108.4" y="103.2" transform="rotate(-90 108.4 103.2)">GND 17</text>
<text x="110.8" y="103.2" transform="rotate(-90 110.8 103.2)">GND 18</text>
<text x="113.1" y="103.2" transform="rotate(-90 113.1 103.2)">GND 19</text>
<text x="115.6" y="106.7" transform="rotate(-90 115.6 106.7)">PWRGD 20</text>
<text x="117.9" y="102.5" transform="rotate(-90 117.9 102.5)">FB2</text>
<text x="120.3" y="106.1" transform="rotate(-90 120.3 106.1)">COMP2</text>
<text x="122.7" y="102.7" transform="rotate(-90 122.7 102.7)">EN2</text>
<text x="125.1" y="104.7" transform="rotate(-90 125.1 104.7)">PVIN2</text>
<text x="81.9" y="111">NOTES</text>
<text x="81.9" y="113.5">1. THE EXPOSED PAD MUST BE CONNECTED AND</text>
<text x="84.4" y="115.6">SOLDERED TO AN EXTERNAL GROUND PLANE.</text>
</g>
<g font-size="2.1" fill="#010101">
<text x="82.9" y="81.4">RSTO</text>
<text x="85.5" y="79.1">MR</text>
</g>
<text font-size="1.4" fill="#231f20" x="140.1" y="116.1" transform="rotate(-90 140.1 116.1)">11636-003</text>
</svg>
